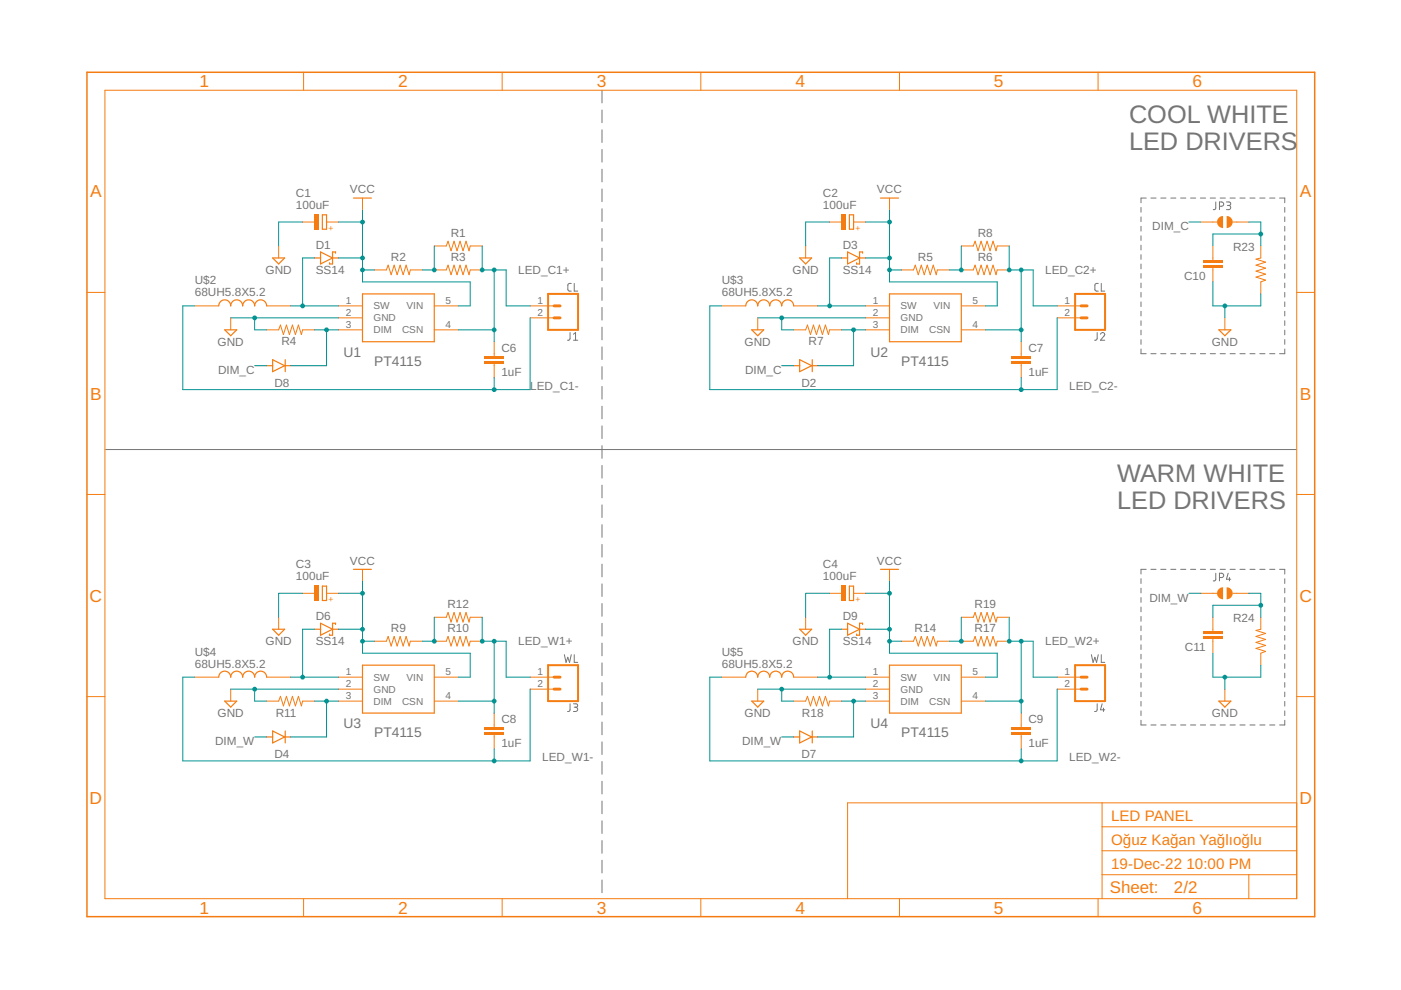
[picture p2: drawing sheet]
<svg xmlns="http://www.w3.org/2000/svg" width="297mm" height="210mm" viewBox="0 0 297 210" stroke-linecap="round" stroke-linejoin="round" font-family="sans-serif">
<g fill="none" stroke="#757575" stroke-width=".21">
<path d="M127.6 19.1v2.7M127.6 23.3v2.7M127.6 27.5v2.7M127.6 31.7v2.7M127.6 35.9v2.7M127.6 40.1v2.7M127.6 44.3v2.6M127.6 48.5v2.6M127.6 52.6v2.7M127.6 56.8v2.7M241.9 44v1M241.9 46v1"/>
<path d="M241.9 48v1M241.9 50v1M241.9 52v1M241.9 54v1M241.9 56v1M241.9 58v1M243 42h-1.1v1M244 42h1.1M246.1 42h1.1M248.2 42h1.1M250.3 42h1.1M252.4 42h1.1"/>
<path d="M254.5 42h1.1M256.6 42h1.1M257.8 42.8l-.1 1.4-.5 .2M258.6 43.7h.4a.46 .46 0 0 0 .5-.4 .46 .46 0 0 0-.5-.5h-.4v1.6M258.7 42h1.1M260 42.8h.6a.37 .37 0 0 1 .3 .4 .37 .37 0 0 1-.3 .4h-.4M260.5 43.6a.44 .44 0 0 1 .4 .4 .44 .44 0 0 1-.4 .4h-.5M260.8 42h1.1M262.9 42h1.1M265 42h1.1M267.1 42h1.1M269.2 42h1.1"/>
<path d="M271.3 42h1.1v1M272.4 44v1M272.4 46v1M272.4 48v1M272.4 50v1M272.4 52v1M272.4 54v1M272.4 56v1M272.4 58v1M120.9 70.5l-.1 1.4-.2 .2h-.3M121.1 60.1h-.5l-.2 .4v1l.2 .2h.5M121.6 72.1h.9"/>
<path d="M121.6 70.9l.4-.4v1.6M121.8 60.1v1.6h.7M127.6 61v2.7M127.6 65.2v2.7M127.6 69.4v2.7M127.6 73.6v2.6M127.6 77.7v2.7M232.6 70.5v1.4l-.2 .2h-.3M232.9 60.1h-.5l-.3 .4 .1 1 .2 .2h.5M233.3 70.9a.44 .44 0 0 1 .6-.4 .44 .44 0 0 1 .2 .7l-.8 .9h.9M233.5 60.1v1.6h.7M241.9 74v1h1.1"/>
<path d="M241.9 60v1M241.9 62v1M241.9 64v1M241.9 66v1M241.9 68v1M241.9 70v1M241.9 72v1M244 75h1.1M246.1 75h1.1M248.2 75h1.1M250.3 75h1.1M252.4 75h1.1"/>
<path d="M254.5 75h1.1M256.6 75h1.1M258.7 75h1.1M260.8 75h1.1M262.9 75h1.1M265 75h1.1M267.1 75h1.1M269.2 75h1.1M272.4 60v1M272.4 62v1M272.4 64v1M272.4 66v1"/>
<path d="M272.4 68v1M272.4 70v1M272.4 72v1M272.4 74v1h-1.1M22.2 95.3h252.7M127.6 81.9v2.7M127.6 86.1v2.7M127.6 90.3v2.7M127.6 94.5v2.7M127.6 98.7v2.7M127.6 102.9v2.7M127.6 107v2.7"/>
<path d="M127.6 111.2v2.7M127.6 115.4v2.7M127.6 119.6v2.7M119.7 138.8l.3 1.6 .4-1 .4 1 .3-1.6M121.8 138.8v1.6h.7M127.6 123.8v2.7M127.6 128v2.7M127.6 132.2v2.7M127.6 136.4v2.6M231.4 138.8l.4 1.6 .3-1 .4 1 .4-1.6M233.5 138.8v1.6h.7M241.9 122.7v1"/>
<path d="M241.9 124.7v1M241.9 126.7v1M241.9 128.7v1M241.9 130.7v1M241.9 132.7v1M241.9 134.7v1M241.9 136.7v1M241.9 138.7v1M243 120.7h-1.1v1M244 120.7h1.1M246.1 120.7h1.1M248.2 120.7h1.1"/>
<path d="M250.3 120.7h1.1M252.4 120.7h1.1M254.5 120.7h1.1M256.6 120.7h1.1M257.8 121.5l-.1 1.5-.5 .2M258.6 122.4h.4a.46 .46 0 0 0 .5-.4 .46 .46 0 0 0-.5-.5h-.4v1.7M258.7 120.7h1.1M260.4 121.5l-.4 1.3h.9M260.7 122.4v.8M260.8 120.7h1.1M262.9 120.7h1.1M265 120.7h1.1"/>
<path d="M267.1 120.7h1.1M269.2 120.7h1.1M271.3 120.7h1.1v1M272.4 122.7v1M272.4 124.7v1M272.4 126.7v1M272.4 128.7v1M272.4 130.7v1M272.4 132.7v1M272.4 134.7v1M272.4 136.7v1M272.4 138.7v1"/>
<path d="M120.9 149.2l-.1 1.4-.2 .2-.3 .1M121.6 149.2h.5a.36 .36 0 0 1 .4 .4 .36 .36 0 0 1-.4 .3h-.3M122 149.9a.46 .46 0 0 1 .5 .5 .46 .46 0 0 1-.5 .5h-.4M127.6 140.5v2.7M127.6 144.7v2.7M127.6 148.9v2.7M127.6 153.1v2.7M127.6 157.3v2.7M232.6 149.2v1.4l-.2 .2-.3 .1M233.7 149.2l-.4 1.3h.9M234 150.1v.8M241.9 140.7v1"/>
<path d="M241.9 142.7v1M241.9 144.7v1M241.9 146.7v1M241.9 148.7v1M241.9 150.7v1M241.9 152.7v1h1.1M244 153.7h1.1M246.1 153.7h1.1M248.2 153.7h1.1M250.3 153.7h1.1M252.4 153.7h1.1M254.5 153.7h1.1"/>
<path d="M256.6 153.7h1.1M258.7 153.7h1.1M260.8 153.7h1.1M262.9 153.7h1.1M265 153.7h1.1M267.1 153.7h1.1M269.2 153.7h1.1M272.4 140.7v1M272.4 142.7v1M272.4 144.7v1M272.4 146.7v1M272.4 148.7v1"/>
<path d="M272.4 150.7v1M272.4 152.7v1h-1.1M127.6 161.5v2.6M127.6 165.7v2.6M127.6 169.8v2.7M127.6 174v2.7M127.6 178.2v2.7M127.6 182.4v2.7M127.6 186.6v2.7"/>
</g>
<g fill="none" stroke="#f57c10" stroke-width=".21">
<path d="M22.2 19.1h252.7v171.4h-252.7zM64.4 15.3v3.8M106.5 15.3v3.8M148.6 15.3v3.8M190.7 15.3v3.8M232.8 15.3v3.8M76.9 42v2.5M79.4 57.2h2.5l.4-1 .6 2.1 .7-2.1 .6 2.1 .6-2.1 .7 2.1 .6-2.1 .6 2.1 .3-1.1h2.5M92.1 57.2h2.5l.4-1 .6 2.1 .7-2.1 .6 2.1 .6-2.1 .7 2.1 .6-2.1 .6 2.1 .3-1.1h2.5M18.4 62h3.8M41.3 64.9h5.1M48.9 67.4v2.5"/>
<path d="M56.5 64.9h5.1M56.5 69.9h2.6l.4-1 .6 2 .6-2 .7 2 .6-2 .6 2 .7-2 .6 2 .3-1h2.5M71.8 64.9h5.1M71.8 67.4h5.1M71.8 69.9h5.1M92.1 64.9h5.1M92.1 69.9h5.1M274.9 62h3.8M18.4 104.8h3.8M274.9 104.8h3.8M18.4 147.7h3.8M274.9 147.7h3.8"/>
<path d="M233.7 170.2v20.3M233.7 175.3h41.2M274.9 170.2h-95.2v20.3M64.4 190.5v3.9M106.5 190.5v3.9M148.6 190.5v3.9M190.7 190.5v3.9M232.8 190.5v3.9M233.7 185.5h41.2M233.7 180.4h41.2M264.8 185.5v5"/>
</g>
<path d="M18.4 15.3h260.3v179.1h-260.3z" fill="none" stroke="#f57c10" stroke-width=".32"/>
<path d="M68.3 45.6h.9v3h-.9zM75 42h3.7M46.4 64.9a1.27 1.27 0 0 1 1.2-1.3 1.27 1.27 0 0 1 1.3 1.3 1.27 1.27 0 0 1 1.3-1.3 1.27 1.27 0 0 1 1.3 1.3 1.27 1.27 0 0 1 1.2-1.3 1.27 1.27 0 0 1 1.3 1.3 1.27 1.27 0 0 1 1.3-1.3 1.27 1.27 0 0 1 1.2 1.3M47.6 69.9h2.6l-1.3 1.3zM56.5 77.5h1.3M57.8 76.3l2.5 1.2-2.5 1.3zM60.3 77.5h1.3M60.5 76.3v2.5M76.9 62.3h15.2v10.2h-15.2z" fill="none" stroke="#f57c10" stroke-width=".25"/>
<path d="M66.7 45.4h.9v3.3h-.9z" fill-rule="evenodd" fill="#f57c10"/>
<path d="M66.7 45.4h.9v3.3h-.9zM66.7 45.4v3.3h.9v-3.3z" fill="#f57c10"/>
<g fill="none" stroke="#f57c10" stroke-width=".21">
<path d="M59.1 52.2v2.5M64.2 47.1h2.5M69.2 47.1h2.6M92.1 52.2h2.5l.4-1.1 .6 2.1 .7-2.1 .6 2.1 .6-2.1 .7 2.1 .6-2.1 .6 2.1 .3-1h2.5M188.6 42v2.5M191.1 57.2h2.6l.4-1 .6 2.1 .6-2.1 .7 2.1 .6-2.1 .6 2.1 .7-2.1 .6 2.1 .2-1.1h2.6M203.8 57.2h2.6l.3-1 .7 2.1 .6-2.1 .6 2.1 .7-2.1 .6 2.1 .6-2.1 .7 2.1 .2-1.1h2.6M153 64.9h5.1M160.7 67.4v2.5M168.3 64.9h5.1M168.3 69.9h2.5l.4-1 .6 2 .7-2 .6 2 .6-2 .7 2 .6-2 .6 2 .3-1h2.5M183.5 64.9h5.1"/>
<path d="M183.5 67.4h5.1M183.5 69.9h5.1M203.8 64.9h5.1M203.8 69.9h5.1"/>
</g>
<g fill="none" stroke="#f57c10" stroke-width=".25">
<path d="M57.8 54.7h2.5l-1.2 1.3zM66.7 54.7h1.3M68 53.4l2.5 1.3-2.5 1.3zM70.5 54.7h1.3M71.1 53.7v-.3h-.6v2.6h-.6v-.3M180.1 45.6h.9v3h-.9zM186.7 42h3.8M158.1 64.9a1.27 1.27 0 0 1 1.3-1.3 1.27 1.27 0 0 1 1.3 1.3 1.27 1.27 0 0 1 1.2-1.3 1.27 1.27 0 0 1 1.3 1.3 1.27 1.27 0 0 1 1.3-1.3 1.27 1.27 0 0 1 1.2 1.3 1.27 1.27 0 0 1 1.3-1.3 1.27 1.27 0 0 1 1.3 1.3M159.4 69.9h2.5l-1.2 1.3zM168.3 77.5h1.2M169.5 76.3l2.6 1.2-2.6 1.3zM172.1 77.5h1.3"/>
<path d="M172.2 76.3v2.5M188.6 62.3h15.2v10.2h-15.2z"/>
</g>
<path d="M178.4 45.4h.9v3.3h-.9z" fill-rule="evenodd" fill="#f57c10"/>
<path d="M178.4 45.4h.9v3.3h-.9zM178.4 45.4v3.3h.9v-3.3z" fill="#f57c10"/>
<g fill="none" stroke="#f57c10" stroke-width=".21">
<path d="M170.8 52.2v2.5M175.9 47.1h2.5M181 47.1h2.5M203.8 52.2h2.6l.3-1.1 .7 2.1 .6-2.1 .6 2.1 .7-2.1 .6 2.1 .6-2.1 .7 2.1 .2-1h2.6M76.9 120.7v2.6M79.4 136h2.5l.4-1.1 .6 2.1 .7-2.1 .6 2.1 .6-2.1 .7 2.1 .6-2.1 .6 2.1 .3-1h2.5M92.1 136h2.5l.4-1.1 .6 2.1 .7-2.1 .6 2.1 .6-2.1 .7 2.1 .6-2.1 .6 2.1 .3-1h2.5M41.3 143.6h5.1M48.9 146.1v2.6M56.5 143.6h5.1M56.5 148.7h2.6l.4-1.1 .6 2.1 .6-2.1 .7 2.1 .6-2.1 .6 2.1 .7-2.1 .6 2.1 .3-1h2.5M71.8 143.6h5.1"/>
<path d="M71.8 146.1h5.1M71.8 148.7h5.1M92.1 143.6h5.1M92.1 148.7h5.1"/>
</g>
<g fill="none" stroke="#f57c10" stroke-width=".25">
<path d="M169.5 54.7h2.6l-1.3 1.3zM178.4 54.7h1.3M179.7 53.4l2.5 1.3-2.5 1.3zM182.2 54.7h1.3M182.9 53.7v-.3h-.7v2.6h-.6v-.3M68.3 124.3h.9v3h-.9zM75 120.7h3.7M46.4 143.6a1.27 1.27 0 0 1 1.2-1.3 1.27 1.27 0 0 1 1.3 1.3 1.27 1.27 0 0 1 1.3-1.3 1.27 1.27 0 0 1 1.3 1.3 1.27 1.27 0 0 1 1.2-1.3 1.27 1.27 0 0 1 1.3 1.3 1.27 1.27 0 0 1 1.3-1.3 1.27 1.27 0 0 1 1.2 1.3M47.6 148.7h2.6l-1.3 1.2zM56.5 156.3h1.3M57.8 155l2.5 1.3-2.5 1.2zM60.3 156.3h1.3"/>
<path d="M60.5 155v2.5M76.9 141h15.2v10.2h-15.2z"/>
</g>
<path d="M66.7 124.1h.9v3.3h-.9z" fill-rule="evenodd" fill="#f57c10"/>
<path d="M66.7 124.1h.9v3.3h-.9zM66.7 124.1v3.3h.9v-3.3z" fill="#f57c10"/>
<g fill="none" stroke="#f57c10" stroke-width=".21">
<path d="M59.1 130.9v2.5M64.2 125.8h2.5M69.2 125.8h2.6M92.1 130.9h2.5l.4-1 .6 2 .7-2 .6 2 .6-2 .7 2 .6-2 .6 2 .3-1h2.5M188.6 120.7v2.6M191.1 136h2.6l.4-1.1 .6 2.1 .6-2.1 .7 2.1 .6-2.1 .6 2.1 .7-2.1 .6 2.1 .2-1h2.6M203.8 136h2.6l.3-1.1 .7 2.1 .6-2.1 .6 2.1 .7-2.1 .6 2.1 .6-2.1 .7 2.1 .2-1h2.6M153 143.6h5.1M160.7 146.1v2.6M168.3 143.6h5.1M168.3 148.7h2.5l.4-1.1 .6 2.1 .7-2.1 .6 2.1 .6-2.1 .7 2.1 .6-2.1 .6 2.1 .3-1h2.5M183.5 143.6h5.1"/>
<path d="M183.5 146.1h5.1M183.5 148.7h5.1M203.8 143.6h5.1M203.8 148.7h5.1"/>
</g>
<g fill="none" stroke="#f57c10" stroke-width=".25">
<path d="M57.8 133.4h2.5l-1.2 1.3zM66.7 133.4h1.3M68 132.1l2.5 1.3-2.5 1.3zM70.5 133.4h1.3M71.1 132.4v-.3h-.6v2.6h-.6v-.3M180.1 124.3h.9v3h-.9zM186.7 120.7h3.8M158.1 143.6a1.27 1.27 0 0 1 1.3-1.3 1.27 1.27 0 0 1 1.3 1.3 1.27 1.27 0 0 1 1.2-1.3 1.27 1.27 0 0 1 1.3 1.3 1.27 1.27 0 0 1 1.3-1.3 1.27 1.27 0 0 1 1.2 1.3 1.27 1.27 0 0 1 1.3-1.3 1.27 1.27 0 0 1 1.3 1.3M159.4 148.7h2.5l-1.2 1.2zM168.3 156.3h1.2M169.5 155l2.6 1.3-2.6 1.2zM172.1 156.3h1.3"/>
<path d="M172.2 155v2.5M188.6 141h15.2v10.2h-15.2z"/>
</g>
<path d="M178.4 124.1h.9v3.3h-.9z" fill-rule="evenodd" fill="#f57c10"/>
<path d="M178.4 124.1h.9v3.3h-.9zM178.4 124.1v3.3h.9v-3.3z" fill="#f57c10"/>
<path d="M104.8 75v.5M104.8 77v.5M170.8 130.9v2.5M175.9 125.8h2.5M181 125.8h2.5M203.8 130.9h2.6l.3-1 .7 2 .6-2 .6 2 .7-2 .6 2 .6-2 .7 2 .2-1h2.6" fill="none" stroke="#f57c10" stroke-width=".21"/>
<path d="M169.5 133.4h2.6l-1.3 1.3zM178.4 133.4h1.3M179.7 132.1l2.5 1.3-2.5 1.3zM182.2 133.4h1.3M182.9 132.4v-.3h-.7v2.6h-.6v-.3" fill="none" stroke="#f57c10" stroke-width=".25"/>
<g fill="#f57c10">
<path d="M102.7 76.5h4.1v.5h-4.1z" fill-rule="evenodd"/>
<path d="M102.7 75.5h4.1v.5h-4.1z" fill-rule="evenodd"/>
</g>
<g fill="#f57c10">
<path d="M102.7 76.5h4.1v.5h-4.1zM102.7 76.5v.5h4.1v-.5z"/>
<path d="M102.7 75.5h4.1v.5h-4.1zM102.7 75.5v.5h4.1v-.5z"/>
</g>
<path d="M104.8 72.5v2.5M104.8 77.5v2.6M216.5 75v.5M216.5 77v.5" fill="none" stroke="#f57c10" stroke-width=".21"/>
<g fill="#f57c10">
<path d="M214.5 76.5h4v.5h-4z" fill-rule="evenodd"/>
<path d="M214.5 75.5h4v.5h-4z" fill-rule="evenodd"/>
</g>
<g fill="#f57c10">
<path d="M214.5 76.5h4v.5h-4zM214.5 76.5v.5h4v-.5z"/>
<path d="M214.5 75.5h4v.5h-4zM214.5 75.5v.5h4v-.5z"/>
</g>
<path d="M216.5 72.5v2.5M216.5 77.5v2.6M104.8 153.7v.5M104.8 155.7v.6" fill="none" stroke="#f57c10" stroke-width=".21"/>
<g fill="#f57c10">
<path d="M102.7 155.2h4.1v.5h-4.1z" fill-rule="evenodd"/>
<path d="M102.7 154.2h4.1v.5h-4.1z" fill-rule="evenodd"/>
</g>
<g fill="#f57c10">
<path d="M102.7 155.2h4.1v.5h-4.1zM102.7 155.2v.5h4.1v-.5z"/>
<path d="M102.7 154.2h4.1v.5h-4.1zM102.7 154.2v.5h4.1v-.5z"/>
</g>
<path d="M104.8 151.2v2.5M104.8 156.3v2.5M216.5 153.7v.5M216.5 155.7v.6" fill="none" stroke="#f57c10" stroke-width=".21"/>
<g fill="#f57c10">
<path d="M214.5 155.2h4v.5h-4z" fill-rule="evenodd"/>
<path d="M214.5 154.2h4v.5h-4z" fill-rule="evenodd"/>
</g>
<g fill="#f57c10">
<path d="M214.5 155.2h4v.5h-4zM214.5 155.2v.5h4v-.5z"/>
<path d="M214.5 154.2h4v.5h-4zM214.5 154.2v.5h4v-.5z"/>
</g>
<path d="M257.2 54.7v.5M257.2 56.7v.5M216.5 151.2v2.5M216.5 156.3v2.5" fill="none" stroke="#f57c10" stroke-width=".21"/>
<g fill="#f57c10">
<path d="M255.1 56.2h4.1v.5h-4.1z" fill-rule="evenodd"/>
<path d="M255.1 55.2h4.1v.5h-4.1z" fill-rule="evenodd"/>
</g>
<g fill="#f57c10">
<path d="M255.1 56.2h4.1v.5h-4.1zM255.1 56.2v.5h4.1v-.5z"/>
<path d="M255.1 55.2h4.1v.5h-4.1zM255.1 55.2v.5h4.1v-.5z"/>
</g>
<path d="M257.2 52.2v2.5M257.2 57.2v2.6M267.3 52.2v2.5l-1 .2 2 .7-2 .6 2 .7-2 .6 2 .6-2 .7 2 .6-1 .4v2.5M259.7 67.4v2.5" fill="none" stroke="#f57c10" stroke-width=".21"/>
<path d="M258.4 69.9h2.6l-1.3 1.3z" fill="none" stroke="#f57c10" stroke-width=".25"/>
<g fill="#f57c10">
<path d="M260.1 45.8a1.27 1.27 0 0 1 1.2 1.3 1.27 1.27 0 0 1-1.2 1.2z" fill-rule="evenodd"/>
<path d="M258.4 46.2l.5-.3 .4-.1v2.5a1.26 1.26 0 0 1-1.2-.7 1.26 1.26 0 0 1 .3-1.4z" fill-rule="evenodd"/>
</g>
<g fill="#f57c10">
<path d="M260.1 45.8h.1a1.28 1.28 0 0 1 .8 2.1l-.9 .4zM260.1 45.8v2.5h.1l.8-.4 .3-.8-.3-.9-.5-.3z"/>
<path d="M258.4 46.2l.5-.3 .4-.1v2.5a1.27 1.27 0 0 1-1.1-1.8zM258.4 46.2l-.3 .6 .1 .9 .4 .4 .7 .2v-2.5l-.4 .1z"/>
</g>
<path d="M254.6 47.1h3.4M261.3 47.1h3.5M257.2 133.4v.5M257.2 135.4v.6" fill="none" stroke="#f57c10" stroke-width=".21"/>
<g fill="#f57c10">
<path d="M255.1 134.9h4.1v.5h-4.1z" fill-rule="evenodd"/>
<path d="M255.1 133.9h4.1v.5h-4.1z" fill-rule="evenodd"/>
</g>
<g fill="#f57c10">
<path d="M255.1 134.9h4.1v.5h-4.1zM255.1 134.9v.5h4.1v-.5z"/>
<path d="M255.1 133.9h4.1v.5h-4.1zM255.1 133.9v.5h4.1v-.5z"/>
</g>
<path d="M257.2 130.9v2.5M257.2 136v2.5M267.3 130.9v2.5l-1 .3 2 .6-2 .6 2 .7-2 .6 2 .6-2 .7 2 .6-1 .4v2.5M259.7 146.1v2.6" fill="none" stroke="#f57c10" stroke-width=".21"/>
<path d="M258.4 148.7h2.6l-1.3 1.2z" fill="none" stroke="#f57c10" stroke-width=".25"/>
<g fill="#f57c10">
<path d="M260.1 124.5a1.27 1.27 0 0 1 1.2 1.3 1.27 1.27 0 0 1-1.2 1.3z" fill-rule="evenodd"/>
<path d="M258.4 124.9l.5-.3 .4-.1v2.6a1.26 1.26 0 0 1-1.2-.8 1.26 1.26 0 0 1 .3-1.4z" fill-rule="evenodd"/>
</g>
<g fill="#f57c10">
<path d="M260.1 124.5h.1a1.29 1.29 0 0 1 1.1 1.6l-.5 .8-.7 .2zM260.1 124.5v2.6h.1l.8-.5 .3-.8-.3-.9-.5-.3z"/>
<path d="M258.4 124.9l.5-.3 .4-.1v2.6h-.1a1.3 1.3 0 0 1-1.1-1.6zM258.4 124.9l-.3 .6 .1 .9 .4 .5 .7 .2v-2.6l-.4 .1z"/>
</g>
<path d="M112.4 64.9h5.1M112.4 67.4h5.1M224.1 64.9h5.1M224.1 67.4h5.1M254.6 125.8h3.4M261.3 125.8h3.5M112.4 143.6h5.1M112.4 146.1h5.1M224.1 143.6h5.1M224.1 146.1h5.1" fill="none" stroke="#f57c10" stroke-width=".21"/>
<path d="M116.2 62.3h6.4v7.6h-6.4zM227.9 62.3h6.4v7.6h-6.4zM116.2 141h6.4v7.7h-6.4zM227.9 141h6.4v7.7h-6.4z" fill="none" stroke="#f57c10" stroke-width=".42"/>
<path d="M117.5 67.4h1.2M117.5 64.9h1.2M229.2 67.4h1.3M229.2 64.9h1.3M117.5 146.1h1.2M117.5 143.6h1.2M229.2 146.1h1.3M229.2 143.6h1.3" fill="none" stroke="#f57c10" stroke-width=".61"/>
<path d="M48.9 67.4h22.9M54 67.4v2.5h2.5" fill="none" stroke="#009292" stroke-width=".21"/>
<circle cx="54" cy="67.4" r=".51" fill="#009292"/>
<path d="M53.5 67.4a.51 .51 0 0 1 1 0 .51 .51 0 0 1-1 0zM53.5 67.4a.51 .51 0 0 0 1 0 .51 .51 0 0 0-1 0z" fill="#009292"/>
<path d="M64.2 47.1h-5.1v5.1M160.7 67.4h22.8M165.7 67.4v2.5h2.6" fill="none" stroke="#009292" stroke-width=".21"/>
<circle cx="165.7" cy="67.4" r=".51" fill="#009292"/>
<path d="M165.2 67.4a.51 .51 0 0 1 1 0 .51 .51 0 0 1-1 0zM165.2 67.4a.51 .51 0 0 0 1 0 .51 .51 0 0 0-1 0z" fill="#009292"/>
<path d="M175.9 47.1h-5.1v5.1M48.9 146.1h22.9M54 146.1v2.6h2.5" fill="none" stroke="#009292" stroke-width=".21"/>
<circle cx="54" cy="146.1" r=".51" fill="#009292"/>
<path d="M53.5 146.1a.51 .51 0 0 1 1 0 .51 .51 0 0 1-1 0zM53.5 146.1a.51 .51 0 0 0 1 0 .51 .51 0 0 0-1 0z" fill="#009292"/>
<path d="M64.2 125.8h-5.1v5.1M160.7 146.1h22.8M165.7 146.1v2.6h2.6" fill="none" stroke="#009292" stroke-width=".21"/>
<circle cx="165.7" cy="146.1" r=".51" fill="#009292"/>
<path d="M165.2 146.1a.51 .51 0 0 1 1 0 .51 .51 0 0 1-1 0zM165.2 146.1a.51 .51 0 0 0 1 0 .51 .51 0 0 0-1 0z" fill="#009292"/>
<path d="M257.2 59.8v5.1h10.1v-2.6M259.7 64.9v2.5M175.9 125.8h-5.1v5.1" fill="none" stroke="#009292" stroke-width=".21"/>
<circle cx="259.7" cy="64.9" r=".51" fill="#009292"/>
<path d="M259.2 64.9a.51 .51 0 0 1 1 0 .51 .51 0 0 1-1 0zM259.2 64.9a.51 .51 0 0 0 1 0 .51 .51 0 0 0-1 0z" fill="#009292"/>
<path d="M257.2 138.5v5.1h10.1v-2.6M259.7 143.6v2.5" fill="none" stroke="#009292" stroke-width=".21"/>
<circle cx="259.7" cy="143.6" r=".51" fill="#009292"/>
<path d="M259.2 143.6a.51 .51 0 0 1 1 0 .51 .51 0 0 1-1 0zM259.2 143.6a.51 .51 0 0 0 1 0 .51 .51 0 0 0-1 0z" fill="#009292"/>
<path d="M71.8 47.1h5.1M71.8 54.7h5.1M76.9 44.5v15.3h22.8v5.1h-2.5M76.9 57.2h2.5" fill="none" stroke="#009292" stroke-width=".21"/>
<g fill="#009292">
<circle cx="76.9" cy="57.2" r=".51"/>
<circle cx="76.9" cy="54.7" r=".51"/>
<circle cx="76.9" cy="47.1" r=".51"/>
</g>
<g fill="#009292">
<path d="M76.3 57.2a.55 .55 0 0 1 1.1 0 .55 .55 0 0 1-1.1 0zM76.3 57.2a.55 .55 0 0 0 1.1 0 .55 .55 0 0 0-1.1 0z"/>
<path d="M76.3 54.7a.55 .55 0 0 1 1.1 0 .55 .55 0 0 1-1.1 0zM76.3 54.7a.55 .55 0 0 0 1.1 0 .55 .55 0 0 0-1.1 0z"/>
<path d="M76.3 47.1a.55 .55 0 0 1 1.1 0 .55 .55 0 0 1-1.1 0zM76.3 47.1a.55 .55 0 0 0 1.1 0 .55 .55 0 0 0-1.1 0z"/>
</g>
<path d="M183.5 47.1h5.1M183.5 54.7h5.1M188.6 44.5v15.3h22.8v5.1h-2.5M188.6 57.2h2.5" fill="none" stroke="#009292" stroke-width=".21"/>
<g fill="#009292">
<circle cx="188.6" cy="57.2" r=".51"/>
<circle cx="188.6" cy="54.7" r=".51"/>
<circle cx="188.6" cy="47.1" r=".51"/>
</g>
<g fill="#009292">
<path d="M188.1 57.2a.51 .51 0 0 1 1 0 .51 .51 0 0 1-1 0zM188.1 57.2a.51 .51 0 0 0 1 0 .51 .51 0 0 0-1 0z"/>
<path d="M188.1 54.7a.51 .51 0 0 1 1 0 .51 .51 0 0 1-1 0zM188.1 54.7a.51 .51 0 0 0 1 0 .51 .51 0 0 0-1 0z"/>
<path d="M188.1 47.1a.51 .51 0 0 1 1 0 .51 .51 0 0 1-1 0zM188.1 47.1a.51 .51 0 0 0 1 0 .51 .51 0 0 0-1 0z"/>
</g>
<path d="M71.8 125.8h5.1M71.8 133.4h5.1M76.9 123.3v15.2h22.8v5.1h-2.5M76.9 136h2.5" fill="none" stroke="#009292" stroke-width=".21"/>
<g fill="#009292">
<circle cx="76.9" cy="136" r=".51"/>
<circle cx="76.9" cy="133.4" r=".51"/>
<circle cx="76.9" cy="125.8" r=".51"/>
</g>
<g fill="#009292">
<path d="M76.3 136a.55 .55 0 0 1 1.1 0 .55 .55 0 0 1-1.1 0zM76.3 136a.55 .55 0 0 0 1.1 0 .55 .55 0 0 0-1.1 0z"/>
<path d="M76.3 133.4a.55 .55 0 0 1 1.1 0 .55 .55 0 0 1-1.1 0zM76.3 133.4a.55 .55 0 0 0 1.1 0 .55 .55 0 0 0-1.1 0z"/>
<path d="M76.3 125.8a.55 .55 0 0 1 1.1 0 .55 .55 0 0 1-1.1 0zM76.3 125.8a.55 .55 0 0 0 1.1 0 .55 .55 0 0 0-1.1 0z"/>
</g>
<path d="M183.5 125.8h5.1M183.5 133.4h5.1M188.6 123.3v15.2h22.8v5.1h-2.5M188.6 136h2.5" fill="none" stroke="#009292" stroke-width=".21"/>
<g fill="#009292">
<circle cx="188.6" cy="136" r=".51"/>
<circle cx="188.6" cy="133.4" r=".51"/>
<circle cx="188.6" cy="125.8" r=".51"/>
</g>
<g fill="#009292">
<path d="M188.1 136a.51 .51 0 0 1 1 0 .51 .51 0 0 1-1 0zM188.1 136a.51 .51 0 0 0 1 0 .51 .51 0 0 0-1 0z"/>
<path d="M188.1 133.4a.51 .51 0 0 1 1 0 .51 .51 0 0 1-1 0zM188.1 133.4a.51 .51 0 0 0 1 0 .51 .51 0 0 0-1 0z"/>
<path d="M188.1 125.8a.51 .51 0 0 1 1 0 .51 .51 0 0 1-1 0zM188.1 125.8a.51 .51 0 0 0 1 0 .51 .51 0 0 0-1 0z"/>
</g>
<path d="M92.1 52.2v5h-2.6" fill="none" stroke="#009292" stroke-width=".21"/>
<circle cx="92.1" cy="57.2" r=".51" fill="#009292"/>
<path d="M91.6 57.2a.51 .51 0 0 1 1 0 .51 .51 0 0 1-1 0zM91.6 57.2a.51 .51 0 0 0 1 0 .51 .51 0 0 0-1 0z" fill="#009292"/>
<path d="M66.7 54.7h-2.5v10.2M61.6 64.9h10.2" fill="none" stroke="#009292" stroke-width=".21"/>
<circle cx="64.2" cy="64.9" r=".51" fill="#009292"/>
<path d="M63.6 64.9a.55 .55 0 0 1 1.1 0 .55 .55 0 0 1-1.1 0zM63.6 64.9a.55 .55 0 0 0 1.1 0 .55 .55 0 0 0-1.1 0z" fill="#009292"/>
<path d="M102.2 52.2v5h5.1v7.7h5.1M104.8 57.2v15.3M97.2 69.9h7.6" fill="none" stroke="#009292" stroke-width=".21"/>
<g fill="#009292">
<circle cx="104.8" cy="69.9" r=".51"/>
<circle cx="104.8" cy="57.2" r=".51"/>
<circle cx="102.2" cy="57.2" r=".51"/>
</g>
<g fill="#009292">
<path d="M104.3 69.9a.51 .51 0 0 1 1 0 .51 .51 0 0 1-1 0zM104.3 69.9a.51 .51 0 0 0 1 0 .51 .51 0 0 0-1 0z"/>
<path d="M104.3 57.2a.51 .51 0 0 1 1 0 .51 .51 0 0 1-1 0zM104.3 57.2a.51 .51 0 0 0 1 0 .51 .51 0 0 0-1 0z"/>
<path d="M101.7 57.2a.51 .51 0 0 1 1 0 .51 .51 0 0 1-1 0zM101.7 57.2a.51 .51 0 0 0 1 0 .51 .51 0 0 0-1 0z"/>
</g>
<path d="M252.1 47.1h2.5M54 77.5h2.5M66.7 69.9h5.1M69.2 69.9v7.6h-7.6M165.7 77.5h2.6" fill="none" stroke="#009292" stroke-width=".21"/>
<circle cx="69.2" cy="69.9" r=".51" fill="#009292"/>
<path d="M68.7 69.9a.51 .51 0 0 1 1 0 .51 .51 0 0 1-1 0zM68.7 69.9a.51 .51 0 0 0 1 0 .51 .51 0 0 0-1 0z" fill="#009292"/>
<path d="M41.3 64.9h-2.5v17.7h73.6v-15.2M104.8 80.1v2.5" fill="none" stroke="#009292" stroke-width=".21"/>
<circle cx="104.8" cy="82.6" r=".51" fill="#009292"/>
<path d="M104.3 82.6a.51 .51 0 0 1 1 0 .51 .51 0 0 1-1 0zM104.3 82.6a.51 .51 0 0 0 1 0 .51 .51 0 0 0-1 0z" fill="#009292"/>
<path d="M203.8 52.2v5h-2.5" fill="none" stroke="#009292" stroke-width=".21"/>
<circle cx="203.8" cy="57.2" r=".51" fill="#009292"/>
<path d="M203.3 57.2a.51 .51 0 0 1 1 0 .51 .51 0 0 1-1 0zM203.3 57.2a.51 .51 0 0 0 1 0 .51 .51 0 0 0-1 0z" fill="#009292"/>
<path d="M178.4 54.7h-2.5v10.2M173.4 64.9h10.1" fill="none" stroke="#009292" stroke-width=".21"/>
<circle cx="175.9" cy="64.9" r=".51" fill="#009292"/>
<path d="M175.4 64.9a.51 .51 0 0 1 1 0 .51 .51 0 0 1-1 0zM175.4 64.9a.51 .51 0 0 0 1 0 .51 .51 0 0 0-1 0z" fill="#009292"/>
<path d="M178.4 69.9h5.1M181 69.9v7.6h-7.6" fill="none" stroke="#009292" stroke-width=".21"/>
<circle cx="181" cy="69.9" r=".51" fill="#009292"/>
<path d="M180.5 69.9a.51 .51 0 0 1 1 0 .51 .51 0 0 1-1 0zM180.5 69.9a.51 .51 0 0 0 1 0 .51 .51 0 0 0-1 0z" fill="#009292"/>
<path d="M153 64.9h-2.5v17.7h66v-2.5" fill="none" stroke="#009292" stroke-width=".21"/>
<circle cx="216.5" cy="82.6" r=".51" fill="#009292"/>
<path d="M216 82.6a.51 .51 0 0 1 1 0 .51 .51 0 0 1-1 0zM216 82.6a.51 .51 0 0 0 1 0 .51 .51 0 0 0-1 0z" fill="#009292"/>
<path d="M214 57.2h5.1M216.5 57.2v12.7h-7.6M224.1 67.4v15.2h-7.6" fill="none" stroke="#009292" stroke-width=".21"/>
<circle cx="216.5" cy="57.2" r=".51" fill="#009292"/>
<path d="M216 57.2a.51 .51 0 0 1 1 0 .51 .51 0 0 1-1 0zM216 57.2a.51 .51 0 0 0 1 0 .51 .51 0 0 0-1 0z" fill="#009292"/>
<path d="M214 52.2v5" fill="none" stroke="#009292" stroke-width=".21"/>
<circle cx="214" cy="57.2" r=".51" fill="#009292"/>
<path d="M213.5 57.2a.51 .51 0 0 1 1 0 .51 .51 0 0 1-1 0zM213.5 57.2a.51 .51 0 0 0 1 0 .51 .51 0 0 0-1 0z" fill="#009292"/>
<path d="M216.5 69.9v2.6" fill="none" stroke="#009292" stroke-width=".21"/>
<circle cx="216.5" cy="69.9" r=".51" fill="#009292"/>
<path d="M216 69.9a.51 .51 0 0 1 1 0 .51 .51 0 0 1-1 0zM216 69.9a.51 .51 0 0 0 1 0 .51 .51 0 0 0-1 0z" fill="#009292"/>
<path d="M219.1 57.2v7.7h5M92.1 130.9v5.1h-2.6" fill="none" stroke="#009292" stroke-width=".21"/>
<circle cx="92.1" cy="136" r=".51" fill="#009292"/>
<path d="M91.6 136a.51 .51 0 0 1 1 0 .51 .51 0 0 1-1 0zM91.6 136a.51 .51 0 0 0 1 0 .51 .51 0 0 0-1 0z" fill="#009292"/>
<path d="M66.7 133.4h-2.5v10.2M61.6 143.6h10.2" fill="none" stroke="#009292" stroke-width=".21"/>
<circle cx="64.2" cy="143.6" r=".51" fill="#009292"/>
<path d="M63.6 143.6a.55 .55 0 0 1 1.1 0 .55 .55 0 0 1-1.1 0zM63.6 143.6a.55 .55 0 0 0 1.1 0 .55 .55 0 0 0-1.1 0z" fill="#009292"/>
<path d="M66.7 148.7h5.1M69.2 148.7v7.6h-7.6" fill="none" stroke="#009292" stroke-width=".21"/>
<circle cx="69.2" cy="148.7" r=".51" fill="#009292"/>
<path d="M68.7 148.7a.51 .51 0 0 1 1 0 .51 .51 0 0 1-1 0zM68.7 148.7a.51 .51 0 0 0 1 0 .51 .51 0 0 0-1 0z" fill="#009292"/>
<path d="M41.3 143.6h-2.5v17.7h66v-2.5" fill="none" stroke="#009292" stroke-width=".21"/>
<circle cx="104.8" cy="161.3" r=".51" fill="#009292"/>
<path d="M104.3 161.3a.51 .51 0 0 1 1 0 .51 .51 0 0 1-1 0zM104.3 161.3a.51 .51 0 0 0 1 0 .51 .51 0 0 0-1 0z" fill="#009292"/>
<path d="M102.2 136h5.1M104.8 136v12.7h-7.6M112.4 146.1v15.2h-7.6" fill="none" stroke="#009292" stroke-width=".21"/>
<circle cx="104.8" cy="136" r=".51" fill="#009292"/>
<path d="M104.3 136a.51 .51 0 0 1 1 0 .51 .51 0 0 1-1 0zM104.3 136a.51 .51 0 0 0 1 0 .51 .51 0 0 0-1 0z" fill="#009292"/>
<path d="M102.2 130.9v5.1" fill="none" stroke="#009292" stroke-width=".21"/>
<circle cx="102.2" cy="136" r=".51" fill="#009292"/>
<path d="M101.7 136a.51 .51 0 0 1 1 0 .51 .51 0 0 1-1 0zM101.7 136a.51 .51 0 0 0 1 0 .51 .51 0 0 0-1 0z" fill="#009292"/>
<path d="M104.8 148.7v2.5" fill="none" stroke="#009292" stroke-width=".21"/>
<circle cx="104.8" cy="148.7" r=".51" fill="#009292"/>
<path d="M104.3 148.7a.51 .51 0 0 1 1 0 .51 .51 0 0 1-1 0zM104.3 148.7a.51 .51 0 0 0 1 0 .51 .51 0 0 0-1 0z" fill="#009292"/>
<path d="M107.3 136v7.6h5.1M203.8 130.9v5.1h-2.5M252.1 125.8h2.5M54 156.3h2.5M165.7 156.3h2.6" fill="none" stroke="#009292" stroke-width=".21"/>
<circle cx="203.8" cy="136" r=".51" fill="#009292"/>
<path d="M203.3 136a.51 .51 0 0 1 1 0 .51 .51 0 0 1-1 0zM203.3 136a.51 .51 0 0 0 1 0 .51 .51 0 0 0-1 0z" fill="#009292"/>
<path d="M178.4 133.4h-2.5v10.2M173.4 143.6h10.1" fill="none" stroke="#009292" stroke-width=".21"/>
<circle cx="175.9" cy="143.6" r=".51" fill="#009292"/>
<path d="M175.4 143.6a.51 .51 0 0 1 1 0 .51 .51 0 0 1-1 0zM175.4 143.6a.51 .51 0 0 0 1 0 .51 .51 0 0 0-1 0z" fill="#009292"/>
<path d="M178.4 148.7h5.1M181 148.7v7.6h-7.6" fill="none" stroke="#009292" stroke-width=".21"/>
<circle cx="181" cy="148.7" r=".51" fill="#009292"/>
<path d="M180.5 148.7a.51 .51 0 0 1 1 0 .51 .51 0 0 1-1 0zM180.5 148.7a.51 .51 0 0 0 1 0 .51 .51 0 0 0-1 0z" fill="#009292"/>
<path d="M153 143.6h-2.5v17.7h66v-2.5" fill="none" stroke="#009292" stroke-width=".21"/>
<circle cx="216.5" cy="161.3" r=".51" fill="#009292"/>
<path d="M216 161.3a.51 .51 0 0 1 1 0 .51 .51 0 0 1-1 0zM216 161.3a.51 .51 0 0 0 1 0 .51 .51 0 0 0-1 0z" fill="#009292"/>
<path d="M214 136h5.1M216.5 136v12.7h-7.6M224.1 146.1v15.2h-7.6" fill="none" stroke="#009292" stroke-width=".21"/>
<circle cx="216.5" cy="136" r=".51" fill="#009292"/>
<path d="M216 136a.51 .51 0 0 1 1 0 .51 .51 0 0 1-1 0zM216 136a.51 .51 0 0 0 1 0 .51 .51 0 0 0-1 0z" fill="#009292"/>
<path d="M214 130.9v5.1" fill="none" stroke="#009292" stroke-width=".21"/>
<circle cx="214" cy="136" r=".51" fill="#009292"/>
<path d="M213.5 136a.51 .51 0 0 1 1 0 .51 .51 0 0 1-1 0zM213.5 136a.51 .51 0 0 0 1 0 .51 .51 0 0 0-1 0z" fill="#009292"/>
<path d="M216.5 148.7v2.5" fill="none" stroke="#009292" stroke-width=".21"/>
<circle cx="216.5" cy="148.7" r=".51" fill="#009292"/>
<path d="M216 148.7a.51 .51 0 0 1 1 0 .51 .51 0 0 1-1 0zM216 148.7a.51 .51 0 0 0 1 0 .51 .51 0 0 0-1 0z" fill="#009292"/>
<path d="M264.8 47.1h2.5v5.1M267.3 49.6h-10.1v2.6M219.1 136v7.6h5" fill="none" stroke="#009292" stroke-width=".21"/>
<circle cx="267.3" cy="49.6" r=".51" fill="#009292"/>
<path d="M266.8 49.6a.51 .51 0 0 1 1 0 .51 .51 0 0 1-1 0zM266.8 49.6a.51 .51 0 0 0 1 0 .51 .51 0 0 0-1 0z" fill="#009292"/>
<path d="M264.8 125.8h2.5v5.1M267.3 128.3h-10.1v2.6" fill="none" stroke="#009292" stroke-width=".21"/>
<circle cx="267.3" cy="128.3" r=".51" fill="#009292"/>
<path d="M266.8 128.3a.51 .51 0 0 1 1 0 .51 .51 0 0 1-1 0zM266.8 128.3a.51 .51 0 0 0 1 0 .51 .51 0 0 0-1 0z" fill="#009292"/>
<g font-size="5.4" fill="#757575">
<text x="239.4" y="26.1">COOL WHITE</text>
<text x="239.4" y="31.8">LED DRIVERS</text>
<text x="236.8" y="102.3">WARM WHITE</text>
<text x="236.8" y="108">LED DRIVERS</text>
</g>
<g font-size="3.7" fill="#f57c10">
<text x="42.3" y="18.5">1</text>
<text x="84.4" y="18.5">2</text>
<text x="126.5" y="18.5">3</text>
<text x="168.6" y="18.5">4</text>
<text x="210.7" y="18.5">5</text>
<text x="252.9" y="18.5">6</text>
<text x="19.1" y="41.9">A</text>
<text x="275.6" y="41.9">A</text>
<text x="19.1" y="84.7">B</text>
<text x="275.6" y="84.7">B</text>
<text x="19" y="127.6">C</text>
<text x="275.5" y="127.6">C</text>
<text x="19" y="170.4">D</text>
<text x="275.5" y="170.4">D</text>
<text x="42.3" y="193.7">1</text>
<text x="84.4" y="193.7">2</text>
<text x="126.5" y="193.7">3</text>
<text x="168.6" y="193.7">4</text>
<text x="210.7" y="193.7">5</text>
<text x="252.9" y="193.7">6</text>
</g>
<g font-size="3.6" fill="#f57c10">
<text x="235.3" y="189.4">Sheet:</text>
<text x="248.9" y="189.3">2/2</text>
</g>
<g font-size="3.2" fill="#f57c10">
<text x="235.6" y="179.1">Oğuz Kağan Yağlıoğlu</text>
<text x="235.6" y="174">LED PANEL</text>
<text x="235.6" y="184.2">19-Dec-22</text>
<text x="251.5" y="184.2">10:00 PM</text>
</g>
<g font-size="2.9" fill="#757575">
<text x="72.8" y="75.6">U1</text>
<text x="79.3" y="77.6">PT4115</text>
<text x="184.6" y="75.6">U2</text>
<text x="191.1" y="77.6">PT4115</text>
<text x="72.8" y="154.3">U3</text>
<text x="184.6" y="154.3">U4</text>
<text x="79.3" y="156.3">PT4115</text>
<text x="191.1" y="156.3">PT4115</text>
</g>
<g font-size="2.5" fill="#757575">
<text x="62.8" y="41.7">C1</text>
<text x="74.2" y="41">VCC</text>
<text x="174.5" y="41.7">C2</text>
<text x="185.9" y="41">VCC</text>
<text x="62.8" y="44.3">100uF</text>
<text x="174.5" y="44.3">100uF</text>
<text x="66.9" y="52.8">D1</text>
<text x="95.6" y="50.3">R1</text>
<text x="178.7" y="52.8">D3</text>
<text x="207.3" y="50.3">R8</text>
<text x="244.3" y="48.8">DIM_C</text>
<text x="261.4" y="53.2">R23</text>
<text x="56.3" y="58.1">GND</text>
<text x="66.9" y="58.1">SS14</text>
<text x="82.9" y="55.3">R2</text>
<text x="95.6" y="55.3">R3</text>
<text x="109.9" y="58.1">LED_C1+</text>
<text x="168" y="58.1">GND</text>
<text x="178.7" y="58.1">SS14</text>
<text x="194.6" y="55.3">R5</text>
<text x="207.3" y="55.3">R6</text>
<text x="221.6" y="58.1">LED_C2+</text>
<text x="251" y="59.4">C10</text>
<text x="41.3" y="62.8">68UH5.8X5.2</text>
<text x="41.3" y="60.3">U$2</text>
<text x="153" y="62.8">68UH5.8X5.2</text>
<text x="153" y="60.3">U$3</text>
<text x="46.1" y="73.4">GND</text>
<text x="59.7" y="73.2">R4</text>
<text x="106.3" y="74.6">C6</text>
<text x="157.9" y="73.4">GND</text>
<text x="171.4" y="73.2">R7</text>
<text x="218" y="74.6">C7</text>
<text x="256.9" y="73.4">GND</text>
<text x="46.2" y="79.3">DIM_C</text>
<text x="58.2" y="82">D8</text>
<text x="106.3" y="79.7">1uF</text>
<text x="112.4" y="82.6">LED_C1-</text>
<text x="158" y="79.3">DIM_C</text>
<text x="169.9" y="82">D2</text>
<text x="218" y="79.7">1uF</text>
<text x="226.7" y="82.6">LED_C2-</text>
<text x="74.2" y="119.7">VCC</text>
<text x="185.9" y="119.7">VCC</text>
<text x="62.8" y="123">100uF</text>
<text x="62.8" y="120.4">C3</text>
<text x="174.5" y="123">100uF</text>
<text x="174.5" y="120.4">C4</text>
<text x="66.9" y="131.5">D6</text>
<text x="94.9" y="129">R12</text>
<text x="178.7" y="131.5">D9</text>
<text x="206.6" y="129">R19</text>
<text x="243.7" y="127.6">DIM_W</text>
<text x="261.4" y="131.9">R24</text>
<text x="56.3" y="136.8">GND</text>
<text x="66.9" y="136.8">SS14</text>
<text x="82.9" y="134.1">R9</text>
<text x="94.9" y="134.1">R10</text>
<text x="109.9" y="136.8">LED_W1+</text>
<text x="168" y="136.8">GND</text>
<text x="178.7" y="136.8">SS14</text>
<text x="193.9" y="134.1">R14</text>
<text x="206.6" y="134.1">R17</text>
<text x="221.6" y="136.8">LED_W2+</text>
<text x="41.3" y="141.5">68UH5.8X5.2</text>
<text x="41.3" y="139">U$4</text>
<text x="153" y="141.5">68UH5.8X5.2</text>
<text x="153" y="139">U$5</text>
<text x="251.2" y="138.1">C11</text>
<text x="46.1" y="152.1">GND</text>
<text x="58.5" y="151.9">R11</text>
<text x="106.3" y="153.3">C8</text>
<text x="157.9" y="152.1">GND</text>
<text x="170" y="151.9">R18</text>
<text x="218" y="153.3">C9</text>
<text x="256.9" y="152.1">GND</text>
<text x="45.6" y="158">DIM_W</text>
<text x="58.2" y="160.7">D4</text>
<text x="106.3" y="158.4">1uF</text>
<text x="114.9" y="161.3">LED_W1-</text>
<text x="157.3" y="158">DIM_W</text>
<text x="169.9" y="160.7">D7</text>
<text x="218" y="158.4">1uF</text>
<text x="226.7" y="161.3">LED_W2-</text>
</g>
<g font-size="2.1" fill="#757575">
<text x="73.3" y="64.5">1</text>
<text x="79.2" y="65.6">SW</text>
<text x="86.2" y="65.6">VIN</text>
<text x="94.4" y="64.5">5</text>
<text x="114" y="64.5">1</text>
<text x="185.1" y="64.5">1</text>
<text x="190.9" y="65.6">SW</text>
<text x="197.9" y="65.6">VIN</text>
<text x="206.2" y="64.5">5</text>
<text x="225.7" y="64.5">1</text>
<text x="73.3" y="67">2</text>
<text x="73.3" y="69.6">3</text>
<text x="79.2" y="68.1">GND</text>
<text x="79.2" y="70.7">DIM</text>
<text x="85.2" y="70.7">CSN</text>
<text x="94.4" y="69.6">4</text>
<text x="114" y="67">2</text>
<text x="185.1" y="67">2</text>
<text x="185.1" y="69.6">3</text>
<text x="190.9" y="68.1">GND</text>
<text x="190.9" y="70.7">DIM</text>
<text x="197" y="70.7">CSN</text>
<text x="206.2" y="69.6">4</text>
<text x="225.7" y="67">2</text>
<text x="73.3" y="143.2">1</text>
<text x="94.4" y="143.2">5</text>
<text x="114" y="143.2">1</text>
<text x="185.1" y="143.2">1</text>
<text x="206.2" y="143.2">5</text>
<text x="225.7" y="143.2">1</text>
<text x="73.3" y="145.7">2</text>
<text x="73.3" y="148.3">3</text>
<text x="79.2" y="144.3">SW</text>
<text x="79.2" y="146.9">GND</text>
<text x="79.2" y="149.4">DIM</text>
<text x="85.2" y="149.4">CSN</text>
<text x="86.2" y="144.3">VIN</text>
<text x="94.4" y="148.3">4</text>
<text x="114" y="145.7">2</text>
<text x="185.1" y="145.7">2</text>
<text x="185.1" y="148.3">3</text>
<text x="190.9" y="144.3">SW</text>
<text x="190.9" y="146.9">GND</text>
<text x="190.9" y="149.4">DIM</text>
<text x="197" y="149.4">CSN</text>
<text x="197.9" y="144.3">VIN</text>
<text x="206.2" y="148.3">4</text>
<text x="225.7" y="145.7">2</text>
</g>
<g font-size="1.8" fill="#f57c10">
<text x="69.6" y="48.9">+</text>
<text x="181.4" y="48.9">+</text>
<text x="69.6" y="127.6">+</text>
<text x="181.4" y="127.6">+</text>
</g>
</svg>
